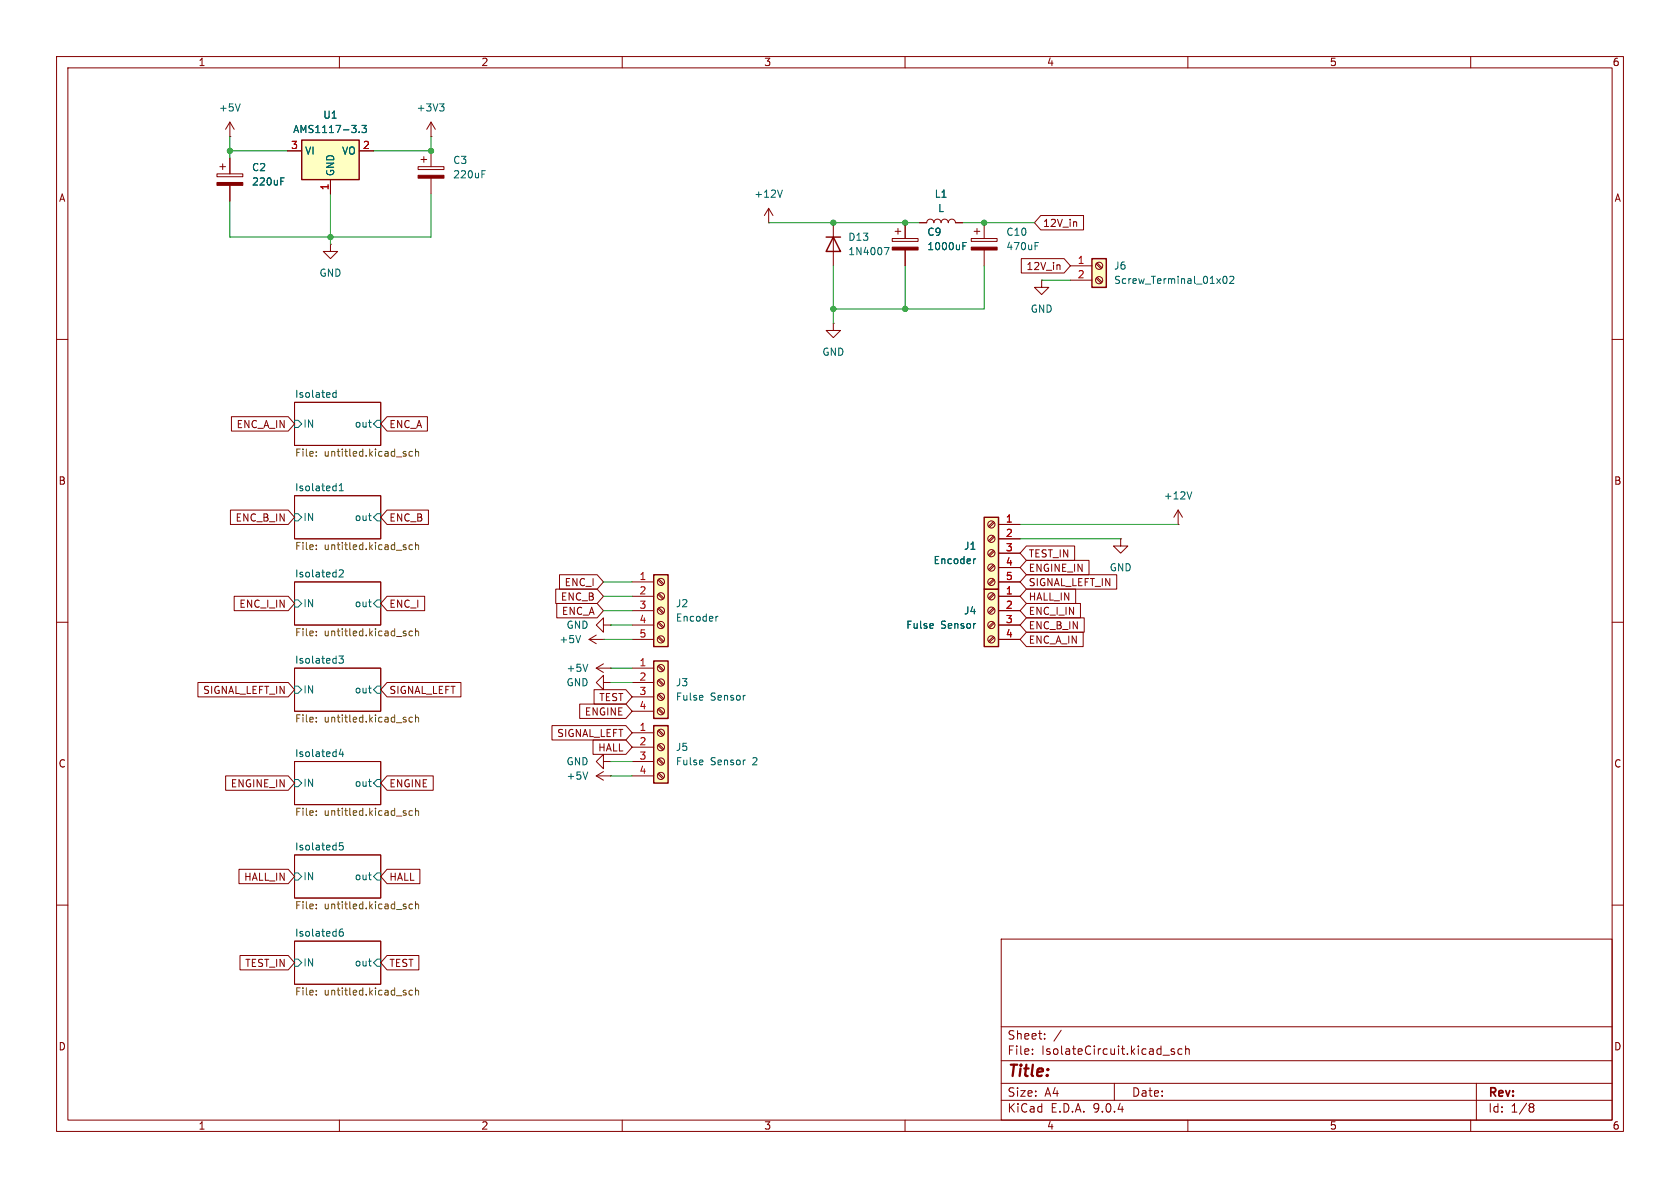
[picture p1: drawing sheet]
<svg xmlns="http://www.w3.org/2000/svg" width="297mm" height="210mm" viewBox="0 0 297 210" stroke-linecap="round" stroke-linejoin="round" font-family="sans-serif">
<g fill="none" stroke="#840000" stroke-width=".18">
<path d="M10 10h277v190h-277zM12 12h273v186h-273zM60 10v2M110 10v2M160 10v2M210 10v2M260 10v2M135.9 39.4h.1M135.9 36.8l-.8 1.3M135.9 36.8l.8 1.3M135.9 36.8v2.6M10 60h2"/>
<path d="M52.1 71.1h15.2v7.6h-15.2zM285 60h2M52.1 87.6h15.2v7.7h-15.2zM10 110h2M52.1 102.9h15.2v7.6h-15.2zM52.1 118.1h15.2v7.6h-15.2zM285 110h2M52.1 134.6h15.2v7.6h-15.2zM52.1 151.1h15.2v7.7h-15.2zM10 160h2M52.1 166.4h15.2v7.6h-15.2zM177 166h108v32h-108z"/>
<path d="M285 160h2M60 198v2M110 198v2M160 198v2M177 194.5h108M177 191.5h108M177 187.5h108M177 181.5h108M182.5 186.3v.1M182.5 185.5v.1M184.7 183.6v.1M184.7 182.8v.1"/>
<path d="M187.6 182.1l-1.3 2M197 191.5v3M205.6 186.5h1.1M207.6 185.5l-.4-.1-.2 .2 .1 .2 .5 .2v.3h-.6M209 185.5l-.5-.1-.3 .3v.4l.2 .2h.6M209.6 185.5l.2-.1 .4 .1v.9M209.6 184.9v1.5M210 198v2M260 198v2M261 191.5v6.5M270.6 195.1l.4 .1 .2 .2-.3 .3M270.6 195.7h.3"/>
<path d="M270.9 195.7l.2 .2 .1 .4-.2 .2-.4 .1"/>
</g>
<g fill="none" stroke="#006464" stroke-width=".18">
<path d="M138.3 33.6l-.4 1.3M52.1 74.3h.6l.6 .6-.6 .7h-.6zM59.4 69v1.2M59.4 69.5l-.3-.1-.3 .2 .1 .6h.5M66.7 74.3h.6v1.3h-.6l-.7-.7zM52.1 90.8h.6l.6 .6-.6 .7h-.6zM60 86.8h.7M60 85.8l.3-.3v1.3M66.7 90.8h.6v1.3h-.6l-.7-.7zM52.1 106h.6l.6 .7-.6 .6h-.6zM59.9 116h.8l-.4 .4 .3 .2v.5l-.1 .1-.6-.1M60 100.8l.5-.1 .2 .4-.8 .9h.8"/>
<path d="M66.7 106h.6v1.3h-.6l-.7-.6zM52.1 137.8h.6l.6 .6-.6 .7h-.6zM52.1 121.3h.6l.6 .6-.6 .7h-.6zM60.3 132.4l-.3 .9h.8M60.6 132.9v.8M66.7 137.8h.6v1.3h-.6l-.7-.7zM66.7 121.3h.6v1.3h-.6l-.7-.7zM52.1 154.3h.6l.6 .6-.6 .7h-.6zM60.6 149h-.6v.6l.2-.1h.4l.1 .2-.1 .4-.1 .2-.5-.2M66.7 154.3h.6v1.3h-.6l-.7-.7zM52.1 169.5h.6l.6 .7-.6 .6h-.6zM60.6 164.2l-.4 .1a.86 .86 0 0 0 0 1.2l.4-.1 .1-.4-.2-.3-.4 .1-.1 .2"/>
<path d="M66.7 169.5h.6v1.3h-.6l-.7-.6z"/>
</g>
<g fill="none" stroke="#725600" stroke-width=".18">
<path d="M55.9 79.9v.1M72.9 79.9l-.3-.1-.3 .2 .1 .6h.5M73.5 79.4v1.2M73.5 79.9l.1-.1 .3 .1 .1 .7M55.9 80.5v.1M55.9 96.4v.1M55.9 97v.2M72.9 96.4l-.3-.1-.3 .3 .1 .5h.5M73.5 95.9v1.3M73.5 96.4l.1-.1 .3 .1 .1 .8M55.9 111.6v.1M55.9 112.3v.1"/>
<path d="M72.9 111.6h-.3l-.3 .2 .1 .5h.5M73.5 111.1v1.3M73.5 111.7l.1-.1h.3l.1 .8M55.9 126.9v.1M55.9 127.5v.1M72.9 126.9l-.3-.1-.3 .2 .1 .6h.5M73.5 126.4v1.2M73.5 126.9l.1-.1 .3 .1 .1 .7M55.9 143.4v.1M55.9 144v.1M55.9 159.9v.1M72.9 143.4l-.3-.1-.3 .2 .1 .6h.5"/>
<path d="M72.9 159.9l-.3-.1-.3 .3 .1 .5h.5M73.5 142.9v1.2M73.5 159.4v1.3M73.5 143.4l.1-.1 .3 .1 .1 .7M73.5 159.9l.1-.1 .3 .1 .1 .8M55.9 175.8v.1M55.9 160.5v.2M55.9 175.1v.1M72.9 175.1h-.3l-.3 .2 .1 .5h.5M73.5 175.2l.1-.1h.3l.1 .8M73.5 174.6v1.3"/>
</g>
<path d="M115.6 116.8h2.5v10.2h-2.5z" fill="#ffffc2"/>
<path d="M115.6 116.8h2.5v10.2h-2.5z" fill="none" stroke="#840000" stroke-width=".25"/>
<g fill="none" stroke="#840000" stroke-width=".18">
<path d="M58.4 43.2v1.3h1.3l-1.3 1.2-1.3-1.2h1.3M58.4 43.2h.1M111.8 118.1h3.8M116.3 117.8l.9 .8M116.5 117.6l.8 .8M111.8 120.7h3.8M111.8 123.2h3.8M111.8 125.7h3.8M116.3 120.3l.9 .9M116.3 122.9l.9 .8M116.3 125.4l.9 .8M116.5 120.1l.8 .9"/>
<path d="M116.5 122.7l.8 .8M116.5 125.2l.8 .9"/>
<circle cx="116.8" cy="118.1" r=".63"/>
<circle cx="116.8" cy="125.7" r=".63"/>
<circle cx="116.8" cy="120.6" r=".63"/>
<circle cx="116.8" cy="123.2" r=".63"/>
</g>
<path d="M124.2 123l.1 .2-.6 .1" fill="none" stroke="#006464" stroke-width=".18"/>
<path d="M115.6 128.3h2.5v10.1h-2.5z" fill="#ffffc2"/>
<path d="M115.6 128.3h2.5v10.1h-2.5z" fill="none" stroke="#840000" stroke-width=".25"/>
<g fill="none" stroke="#840000" stroke-width=".18">
<path d="M208.3 92.7h.1M208.3 90.2l-.8 1.2M208.3 90.2l.7 1.2M208.3 90.2v2.5M111.8 129.5h3.8M111.8 132.1h3.8M111.8 134.6h3.8M111.8 137.2h3.8M116.3 129.2l.9 .8M116.3 131.7l.9 .9M116.3 134.3l.9 .8M116.3 136.8l.9 .9"/>
<path d="M116.5 129l.8 .9M116.5 131.6l.8 .8M116.5 134.1l.8 .9M116.5 136.7l.8 .8"/>
<circle cx="116.8" cy="129.5" r=".63"/>
<circle cx="116.8" cy="137.2" r=".63"/>
<circle cx="116.8" cy="132.1" r=".63"/>
<circle cx="116.8" cy="134.6" r=".63"/>
</g>
<path d="M210.7 86.9l-.4 1.3M124.2 134.4l.1 .3-.6 .1" fill="none" stroke="#006464" stroke-width=".18"/>
<path d="M174 104.1h2.5v10.2h-2.5z" fill="#ffffc2"/>
<path d="M174 104.1h2.5v10.2h-2.5z" fill="none" stroke="#840000" stroke-width=".25"/>
<g fill="none" stroke="#840000" stroke-width=".18">
<path d="M38.4 30.7h4.5v.5h-4.5zM38.9 29.5h1M39.4 29v1M40.6 27.9v2.8M40.6 32.8v2.8M160 39.4v2.8M162.6 39.4h1.2a.64 .64 0 0 1 .7-.7 .64 .64 0 0 1 .6 .7 .64 .64 0 0 1 .6-.7 .64 .64 0 0 1 .7 .7 .64 .64 0 0 1 .6-.7 .64 .64 0 0 1 .6 .7 .64 .64 0 0 1 .7-.7 .64 .64 0 0 1 .6 .7h1.3M174 39.4v2.8M147.3 57.2v1.2h1.3l-1.3 1.3-1.3-1.3h1.3M147.3 57.2h.1M157.7 42.2h4.6v.5h-4.6zM158.2 40.9h1.1"/>
<path d="M158.7 40.4v1M160 44.2v2.8M171.7 42.2h4.6v.5h-4.6zM172.2 40.9h1M172.7 40.4v1M174 44.2v2.8M198.1 95.3v1.2h-1.3l1.3 1.3 1.3-1.3h-1.3M198.1 95.3h.1M104.1 113h2.6M104.1 113l1.3 .8M105.4 118.1l1.3 .8M105.4 118.1h2.5"/>
<path d="M105.4 112.3l-1.3 .7M106.7 110.5v1.3l-1.3-1.3 1.3-1.3v1.3h1.2M106.7 113h.1M106.7 117.3l-1.3 .8M107.9 118.1h.1M107.9 110.5h.1M175.6 104.9l-.8 .8M175.6 107.4l-.8 .9M175.6 110l-.8 .8M175.6 112.5l-.8 .9M175.8 105.1l-.9 .8M175.8 107.6l-.9 .9"/>
<path d="M175.8 110.2l-.9 .8M175.8 112.7l-.9 .8M176.5 105.4h3.8M176.5 108h3.8M176.5 110.5h3.8M176.5 113h3.8M105.4 137.2l1.3 .7M105.4 137.2h2.5M106.7 120.7v-1.3l-1.3 1.3 1.3 1.2v-1.2h1.2M106.7 134.6v1.3l-1.3-1.3 1.3-1.2v1.2h1.2M106.7 136.4l-1.3 .8M107.9 120.7h.1"/>
<path d="M107.9 137.2h.1M107.9 134.6h.1"/>
<circle cx="175.3" cy="107.9" r=".63"/>
<circle cx="175.3" cy="105.4" r=".63"/>
<circle cx="175.3" cy="113" r=".63"/>
<circle cx="175.3" cy="110.5" r=".63"/>
</g>
<path d="M49.6 32h.5M49.6 31.4h.6M170.2 43.5h.5M170.2 42.9h.6M183 43.5h.4M183 42.9h.6M102.6 112.3l-.4 1.3M103.9 117.4l-.4 1.3M164.9 110.3l.1 .2-.6 .1M103.9 136.5l-.4 1.2" fill="none" stroke="#006464" stroke-width=".18"/>
<g fill="#840000" stroke="#840000" stroke-width=".18">
<path d="M157.7 43.7h4.6v.5h-4.6z"/>
<path d="M38.4 32.3h4.5v.5h-4.5z"/>
<path d="M171.7 43.7h4.6v.5h-4.6z"/>
</g>
<path d="M174 91.4h2.5v12.7h-2.5z" fill="#ffffc2"/>
<path d="M174 91.4h2.5v12.7h-2.5z" fill="none" stroke="#840000" stroke-width=".25"/>
<g fill="none" stroke="#840000" stroke-width=".18">
<path d="M175.6 92.2l-.8 .8M175.6 94.7l-.8 .9M175.6 97.3l-.8 .8M175.6 99.8l-.8 .9M175.8 92.4l-.9 .8M175.8 94.9l-.9 .9M175.8 97.5l-.9 .8M175.8 100l-.9 .8M176.5 92.7h3.8M176.5 95.3h3.8M176.5 97.8h3.8M175.6 102.4l-.8 .8"/>
<path d="M175.8 102.5l-.9 .9M176.5 100.3h3.8M176.5 102.9h3.8"/>
<circle cx="175.3" cy="92.7" r=".63"/>
<circle cx="175.3" cy="95.2" r=".63"/>
<circle cx="175.3" cy="97.8" r=".63"/>
<circle cx="175.3" cy="102.9" r=".63"/>
<circle cx="175.3" cy="100.3" r=".63"/>
</g>
<path d="M172.5 98.8l-.4 .2" fill="none" stroke="#006464" stroke-width=".18"/>
<path d="M115.6 101.6h2.5v12.7h-2.5z" fill="#ffffc2"/>
<path d="M146 41.9h2.6M147.3 41.9l1.3 2.6h-2.6zM115.6 101.6h2.5v12.7h-2.5z" fill="none" stroke="#840000" stroke-width=".25"/>
<g fill="none" stroke="#840000" stroke-width=".18">
<path d="M40.6 24.1h.1M40.6 21.6l-.7 1.3M40.6 21.6l.8 1.3M40.6 21.6v2.5M73.9 29.5h4.6v.5h-4.6zM74.4 28.2h1M74.9 27.7v1M76.2 24.1h.1M76.2 21.6v2.5M76.2 26.7v2.8M76.2 31.5v2.8M76.2 21.6l-.8 1.3"/>
<path d="M76.2 21.6l.8 1.3M147.3 39.4v7.6M184.1 49.5v1.3h1.3l-1.3 1.3-1.2-1.3h1.2M184.1 49.5h.1M111.8 102.9h3.8M111.8 105.4h3.8M111.8 108h3.8M111.8 110.5h3.8M111.8 113h3.8M116.3 102.5l.9 .9M116.3 105.1l.9 .8M116.3 107.6l.9 .9"/>
<path d="M116.3 110.2l.9 .8M116.3 112.7l.9 .8M116.5 102.4l.8 .8M116.5 104.9l.8 .8M116.5 107.4l.8 .9M116.5 110l.8 .8M116.5 112.5l.8 .9"/>
<circle cx="116.8" cy="110.5" r=".63"/>
<circle cx="116.8" cy="113" r=".63"/>
<circle cx="116.8" cy="105.4" r=".63"/>
<circle cx="116.8" cy="107.9" r=".63"/>
<circle cx="116.8" cy="102.9" r=".63"/>
</g>
<path d="M42.5 18.4l-.5 1.2M77.7 18.4h.8l-.4 .4M78.3 18.8l.2 .3v.3l-.2 .2M85.2 30.8h.4M85.2 30.2h.6M156.3 43.8h.9l-.6 1.2M126.9 109l-.3 .2" fill="none" stroke="#006464" stroke-width=".18"/>
<path d="M73.9 31h4.6v.5h-4.6z" fill="#840000" stroke="#840000" stroke-width=".18"/>
<path d="M53.3 24.8h10.2v7h-10.2z" fill="#ffffc2"/>
<path d="M53.3 24.8h10.2v7h-10.2z" fill="none" stroke="#840000" stroke-width=".25"/>
<path d="M50.8 26.7h2.5M58.4 31.8v2.5M63.5 26.7h2.5" fill="none" stroke="#840000" stroke-width=".18"/>
<path d="M63.5 23.3v.1M64 22.2h.8l-.5 .5 .4 .1v.5l-.2 .1-.5-.1" fill="none" stroke="#006464" stroke-width=".18"/>
<path d="M193 45.7h2.6v5.1h-2.6z" fill="#ffffc2"/>
<path d="M193 45.7h2.6v5.1h-2.6z" fill="none" stroke="#840000" stroke-width=".25"/>
<g fill="none" stroke="#840000" stroke-width=".18">
<path d="M40.6 27.9v2.8M40.6 32.8v2.8M50.8 26.7h2.5M58.4 31.8v2.5M63.5 26.7h2.5M160 39.4v2.8M162.6 39.4h1.2M168.9 39.4h1.3M184 38.1h7.6v2.5h-7.6l-1.1-1.2zM190.3 39.3v.7M160 44.2v2.8M180.6 45.7h7.5l1.1 1.3-1.1 1.3h-7.5z"/>
<path d="M187.3 46.9l.1 .8M189.2 47h3.8M189.2 49.5h3.8M193.8 46.7l.8 .8M193.8 49.2l.8 .8M194 46.5l.8 .8M194 49l.8 .9M40.9 73.7h10.1l1.1 1.2-1.1 1.3h-10.1zM68.4 73.7h7.2v2.5h-7.2l-1.1-1.3zM40.7 90.2h10.3l1.1 1.2-1.1 1.3h-10.3zM68.4 90.2h7.3v2.5h-7.3l-1.1-1.3zM176.5 92.7h3.8"/>
<path d="M176.5 95.3h3.8M176.5 97.8h3.8M181.5 96.5h8.5v2.6h-8.5l-1.2-1.3zM181.5 99.1h11v2.5h-11l-1.2-1.3zM41.4 105.4h9.6l1.1 1.3-1.1 1.3h-9.6zM68.4 105.4h6.7v2.6h-6.7l-1.1-1.3zM98.2 104.1h7.4l1.1 1.3-1.1 1.3h-7.4zM98.4 106.7h7.2l1.1 1.3-1.1 1.2h-7.2zM98.9 101.6h6.7l1.1 1.3-1.1 1.2h-6.7zM176.5 105.4h3.8M176.5 108h3.8M176.5 110.5h3.8"/>
<path d="M176.5 113h3.8M176.5 100.3h3.8M176.5 102.9h3.8M181.5 101.6h15.9v2.5h-15.9l-1.2-1.2zM181.5 104.1h8.7v2.6h-8.7l-1.2-1.3zM181.5 111.8h10v2.5h-10l-1.2-1.3zM181.5 106.7h9.5v2.5h-9.5l-1.2-1.2zM181.5 109.2h10.2v2.6h-10.2l-1.2-1.3zM35 120.6h16l1.1 1.3-1.1 1.3h-16zM39.9 137.2h11.1l1.1 1.2-1.1 1.3h-11.1zM68.4 120.6h13.1v2.6h-13.1l-1.1-1.3zM68.4 137.2h8.2v2.5h-8.2l-1.1-1.3z"/>
<path d="M97.6 128.3h13l1.2 1.2-1.2 1.3h-13zM102.5 124.5h8.1l1.2 1.2-1.2 1.3h-8.1zM104.8 130.8h5.8l1.2 1.3-1.2 1.3h-5.8zM105 121.9h5.6l1.2 1.3-1.2 1.3h-5.6zM42.2 153.7h8.8l1.1 1.2-1.1 1.3h-8.8zM68.4 153.7h5.8v2.5h-5.8l-1.1-1.3zM42.4 168.9h8.6l1.1 1.3-1.1 1.3h-8.6zM68.4 168.9h5.6v2.6h-5.6l-1.1-1.3z"/>
<circle cx="194.3" cy="47" r=".63"/>
<circle cx="194.3" cy="49.5" r=".63"/>
</g>
<path d="M49.6 32h.5M49.6 31.4h.6M63.5 23.3v.1M64 22.2h.8l-.5 .5 .4 .1v.5l-.2 .1-.5-.1M170.2 43.5h.5M170.2 42.9h.6M216.3 49l.2-.2a.68 .68 0 0 1 .4 .7 .68 .68 0 0 1-.4 .6l-.2-.1-.1-.4zM217.4 49l.5-.2 .2 .4-.8 .9h.8M172.5 98.8l-.4 .2M164.9 110.3l.1 .2-.6 .1" fill="none" stroke="#006464" stroke-width=".18"/>
<g fill="none" stroke="#009600" stroke-width=".18">
<path d="M40.6 24.1v3.8M40.6 26.7h10.2M58.4 34.3v8.9M76.2 24.1v2.6h-10.2M76.2 34.3v7.6h-35.6v-6.3M135.9 39.4h26.7M170.2 39.4h12.7M147.3 47v10.2M160 47v7.6M174 47v7.6h-26.7M184.1 49.5h5.1M180.3 92.7h28"/>
<path d="M180.3 95.3h17.8M106.7 102.9h5.1M106.7 108h5.1M106.7 105.4h5.1M106.7 113h5.1M107.9 118.1h3.9M107.9 110.5h3.9M107.9 137.2h3.9M107.9 134.6h3.9M107.9 120.7h3.9"/>
</g>
<g fill="#009600" stroke="#009600" stroke-width=".18">
<circle cx="58.4" cy="41.9" r=".46"/>
<circle cx="76.2" cy="26.7" r=".46"/>
<circle cx="40.6" cy="26.7" r=".46"/>
<circle cx="160" cy="39.4" r=".46"/>
<circle cx="147.3" cy="39.4" r=".46"/>
<circle cx="147.3" cy="54.6" r=".46"/>
<circle cx="160" cy="54.6" r=".46"/>
<circle cx="174" cy="39.4" r=".46"/>
</g>
<text font-size="2.8" fill="#840000" x="178" y="190.9">Title:</text>
<g font-size="2.1" fill="#840000">
<text x="178" y="184">Sheet:</text>
<text x="178" y="186.7">File:</text>
<text x="184.1" y="186.7">IsolateCircuit.kicad_sch</text>
<text x="178" y="196.9">KiCad</text>
<text x="178" y="194.1">Size:</text>
<text x="184.7" y="194.1">A4</text>
<text x="185.7" y="196.9">E.D.A.</text>
<text x="193.3" y="196.9">9.0.4</text>
<text x="200" y="194.1">Date:</text>
<text x="263" y="194.3">Rev:</text>
<text x="263" y="196.9">Id:</text>
<text x="267.1" y="196.9">1/8</text>
</g>
<g font-size="1.8" fill="#840000">
<text x="35" y="11.9">1</text>
<text x="85" y="11.9">2</text>
<text x="135" y="11.9">3</text>
<text x="185" y="11.9">4</text>
<text x="235" y="11.9">5</text>
<text x="285" y="11.9">6</text>
<text x="10.3" y="35.9">A</text>
<text x="285.3" y="35.9">A</text>
<text x="184.3" y="40.3">12V_in</text>
<text x="181.4" y="47.9">12V_in</text>
<text x="41.7" y="75.9">ENC_A_IN</text>
<text x="68.7" y="75.9">ENC_A</text>
<text x="10.3" y="85.9">B</text>
<text x="285.3" y="85.9">B</text>
<text x="41.5" y="92.4">ENC_B_IN</text>
<text x="68.7" y="92.4">ENC_B</text>
<text x="181.8" y="98.7">TEST_IN</text>
<text x="181.8" y="101.3">ENGINE_IN</text>
<text x="42.2" y="107.6">ENC_I_IN</text>
<text x="68.7" y="107.6">ENC_I</text>
<text x="99" y="106.4">ENC_B</text>
<text x="99.7" y="103.8">ENC_I</text>
<text x="181.8" y="103.8">SIGNAL_LEFT_IN</text>
<text x="181.8" y="106.4">HALL_IN</text>
<text x="99.2" y="108.9">ENC_A</text>
<text x="181.8" y="114">ENC_A_IN</text>
<text x="181.8" y="108.9">ENC_I_IN</text>
<text x="181.8" y="111.4">ENC_B_IN</text>
<text x="35.8" y="122.9">SIGNAL_LEFT_IN</text>
<text x="68.7" y="122.9">SIGNAL_LEFT</text>
<text x="105.8" y="124.1">TEST</text>
<text x="98.4" y="130.5">SIGNAL_LEFT</text>
<text x="103.3" y="126.7">ENGINE</text>
<text x="10.3" y="135.9">C</text>
<text x="105.7" y="133">HALL</text>
<text x="285.3" y="135.9">C</text>
<text x="40.7" y="139.4">ENGINE_IN</text>
<text x="68.7" y="139.4">ENGINE</text>
<text x="43.1" y="155.9">HALL_IN</text>
<text x="68.7" y="155.9">HALL</text>
<text x="43.2" y="171.1">TEST_IN</text>
<text x="68.7" y="171.1">TEST</text>
<text x="10.3" y="185.9">D</text>
<text x="285.3" y="185.9">D</text>
<text x="35" y="199.9">1</text>
<text x="85" y="199.9">2</text>
<text x="135" y="199.9">3</text>
<text x="185" y="199.9">4</text>
<text x="235" y="199.9">5</text>
<text x="285" y="199.9">6</text>
</g>
<g font-size="1.8" fill="#006464">
<text x="38.6" y="19.9">+5V</text>
<text x="51.7" y="23.7">AMS1117-3.3</text>
<text x="57" y="21.2">U1</text>
<text x="73.6" y="19.9">+3V3</text>
<text x="53.8" y="27.5">VI</text>
<text x="60.4" y="27.5">VO</text>
<text x="80" y="29.2">C3</text>
<text x="44.5" y="30.5">C2</text>
<text x="44.5" y="33">220uF</text>
<text x="59.3" y="31.2" transform="rotate(-90 59.3 31.2)">GND</text>
<text x="80" y="31.7">220uF</text>
<text x="133.2" y="35.2">+12V</text>
<text x="165.1" y="35.2">L1</text>
<text x="163.8" y="41.9">C9</text>
<text x="165.8" y="37.7">L</text>
<text x="177.8" y="41.9">C10</text>
<text x="149.9" y="42.8">D13</text>
<text x="149.9" y="45.3">1N4007</text>
<text x="163.8" y="44.4">1000uF</text>
<text x="177.8" y="44.4">470uF</text>
<text x="196.9" y="47.9">J6</text>
<text x="56.4" y="49.1">GND</text>
<text x="196.9" y="50.4">Screw_Terminal_01x02</text>
<text x="182.1" y="55.5">GND</text>
<text x="145.3" y="63.1">GND</text>
<text x="52.1" y="70.4">Isolated</text>
<text x="53.5" y="75.8">IN</text>
<text x="62.6" y="75.8">out</text>
<text x="52.1" y="86.9">Isolated1</text>
<text x="205.6" y="88.5">+12V</text>
<text x="53.5" y="92.3">IN</text>
<text x="62.6" y="92.3">out</text>
<text x="164.9" y="99.9">Encoder</text>
<text x="170.3" y="97.4">J1</text>
<text x="196.1" y="101.2">GND</text>
<text x="52.1" y="102.2">Isolated2</text>
<text x="53.5" y="107.5">IN</text>
<text x="62.6" y="107.5">out</text>
<text x="119.4" y="107.5">J2</text>
<text x="98.8" y="113.9">+5V</text>
<text x="100.1" y="111.4">GND</text>
<text x="119.4" y="110.1">Encoder</text>
<text x="160.1" y="111.4">Fulse</text>
<text x="166.3" y="111.4">Sensor</text>
<text x="170.3" y="108.8">J4</text>
<text x="52.1" y="117.4">Isolated3</text>
<text x="100.1" y="119">+5V</text>
<text x="53.5" y="122.8">IN</text>
<text x="62.6" y="122.8">out</text>
<text x="100.1" y="121.5">GND</text>
<text x="119.4" y="121.5">J3</text>
<text x="119.4" y="124.1">Fulse</text>
<text x="125.6" y="124.1">Sensor</text>
<text x="52.1" y="133.9">Isolated4</text>
<text x="100.1" y="135.5">GND</text>
<text x="119.4" y="132.9">J5</text>
<text x="119.4" y="135.5">Fulse</text>
<text x="125.6" y="135.5">Sensor</text>
<text x="133.2" y="135.5">2</text>
<text x="53.5" y="139.3">IN</text>
<text x="62.6" y="139.3">out</text>
<text x="100.1" y="138">+5V</text>
<text x="52.1" y="150.4">Isolated5</text>
<text x="53.5" y="155.8">IN</text>
<text x="62.6" y="155.8">out</text>
<text x="52.1" y="165.7">Isolated6</text>
<text x="53.5" y="171">IN</text>
<text x="62.6" y="171">out</text>
</g>
<g font-size="1.8" fill="#a90000">
<text x="51.4" y="26.4">3</text>
<text x="64.1" y="26.4">2</text>
<text x="58.2" y="33.7" transform="rotate(-90 58.2 33.7)">1</text>
<text x="190.4" y="46.7">1</text>
<text x="190.4" y="49.3">2</text>
<text x="177.7" y="92.5">1</text>
<text x="177.7" y="95">2</text>
<text x="177.7" y="97.5">3</text>
<text x="177.7" y="100.1">4</text>
<text x="113" y="102.6">1</text>
<text x="113" y="105.2">2</text>
<text x="113" y="107.7">3</text>
<text x="177.7" y="105.2">1</text>
<text x="177.7" y="107.7">2</text>
<text x="177.7" y="102.6">5</text>
<text x="113" y="110.2">4</text>
<text x="113" y="112.8">5</text>
<text x="177.7" y="110.2">3</text>
<text x="177.7" y="112.8">4</text>
<text x="113" y="117.9">1</text>
<text x="113" y="120.4">2</text>
<text x="113" y="122.9">3</text>
<text x="113" y="125.5">4</text>
<text x="113" y="129.3">1</text>
<text x="113" y="131.8">2</text>
<text x="113" y="134.4">3</text>
<text x="113" y="136.9">4</text>
</g>
<g font-size="1.8" fill="#725600">
<text x="52.1" y="81.1">File:</text>
<text x="57.3" y="81.1">untitled.kicad_sch</text>
<text x="52.1" y="97.6">File:</text>
<text x="57.3" y="97.6">untitled.kicad_sch</text>
<text x="52.1" y="112.8">File:</text>
<text x="57.3" y="112.8">untitled.kicad_sch</text>
<text x="52.1" y="128">File:</text>
<text x="57.3" y="128">untitled.kicad_sch</text>
<text x="52.1" y="144.6">File:</text>
<text x="57.3" y="144.6">untitled.kicad_sch</text>
<text x="52.1" y="161.1">File:</text>
<text x="57.3" y="161.1">untitled.kicad_sch</text>
<text x="52.1" y="176.3">File:</text>
<text x="57.3" y="176.3">untitled.kicad_sch</text>
</g>
</svg>
